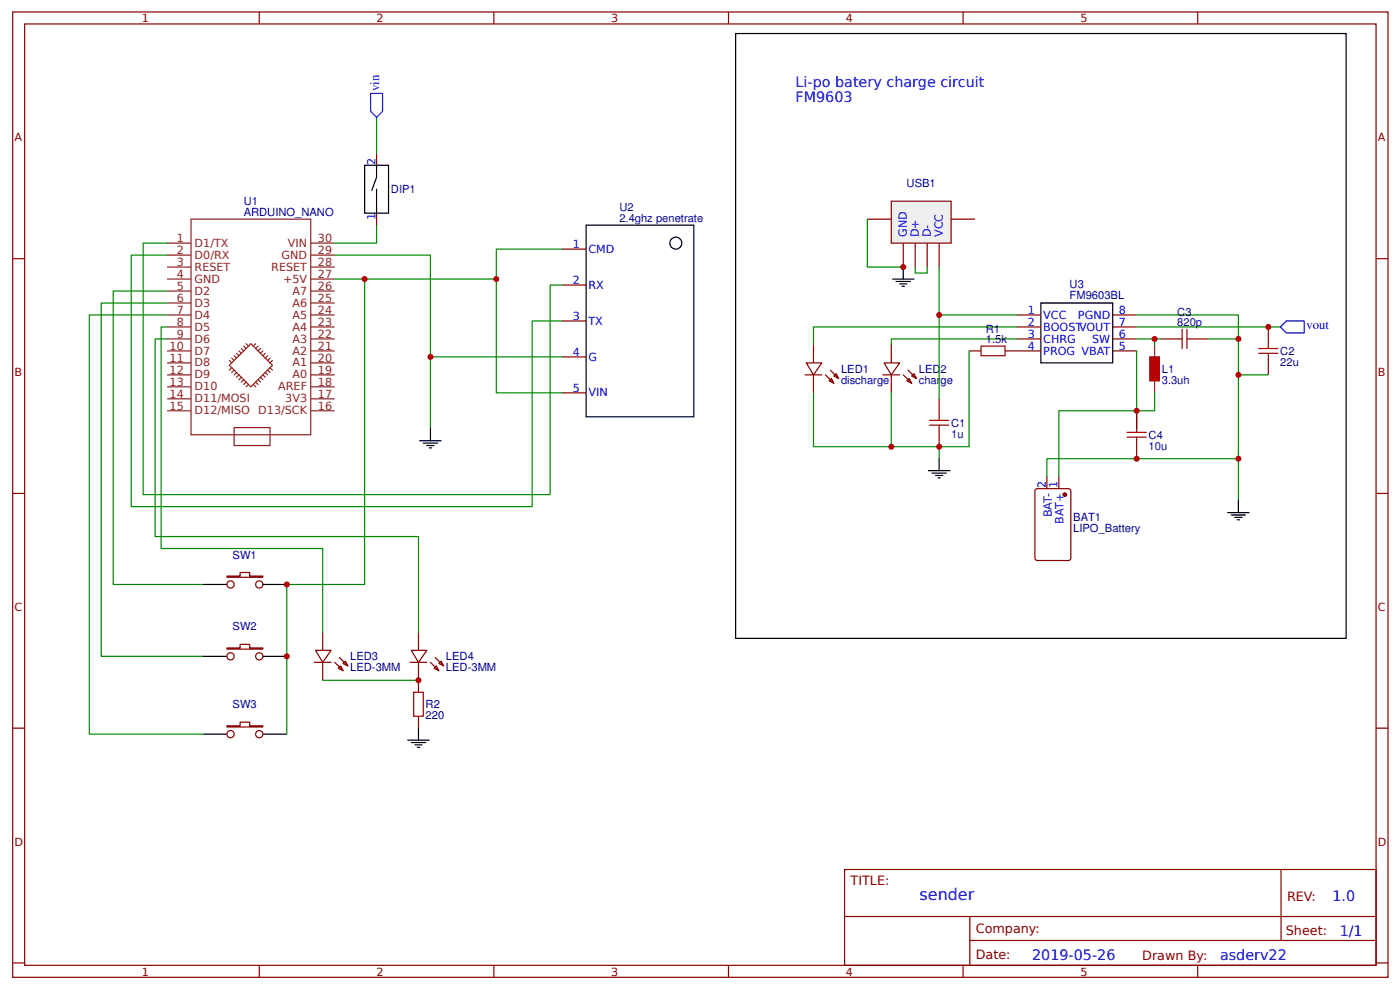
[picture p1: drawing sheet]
<svg xmlns="http://www.w3.org/2000/svg" width="309mm" height="219mm" viewBox="0 0 309 219" stroke-linecap="round" stroke-linejoin="round" font-family="sans-serif">
<g fill="none" stroke="#800" stroke-width=".26">
<path d="M2.8 2.6h304v213.3h-304zM5.5 5.3h298.7v208h-298.7zM57.3 2.6v2.7M109.2 2.6v2.7M161 2.6v2.7M212.9 2.6v2.7M264.7 2.6v2.7M2.8 57.1h2.7M124.2 55h5.3M304.2 57.1h2.6M124.2 63h5.3M124.2 70.9h5.3"/>
<path d="M124.2 78.8h5.3M224.8 69.6h5.3M224.8 72.2h5.3M224.8 74.9h5.3M224.8 77.5h5.3M246 69.6h5.2M246 72.2h5.2M246 74.9h5.2M246 77.5h5.2M124.2 86.8h5.3M2.8 109h2.7M304.2 109h2.6"/>
<path d="M2.8 160.9h2.7M304.2 160.9h2.6M186.7 192.1h117.5v21.2h-117.5zM283.2 192.1v15.7M2.8 212.7h2.7M57.3 213.3v2.6M109.2 213.3v2.6M161 213.3v2.6M186.7 202.5h117.4M212.9 213.3v2.6M214.4 207.8h89.7M214.4 202.5v10.6"/>
<path d="M264.7 213.3v2.6M304.2 212.7h2.6"/>
</g>
<g fill="none" stroke="#8d2323" stroke-width=".26">
<path d="M36.9 59h5.3M36.9 56.4h5.3M36.9 53.7h5.3M42.2 48.4h26.5v47.6h-26.5zM68.7 59h5.3M68.7 56.4h5.3M68.7 53.7h5.3M36.9 77.5h5.3M36.9 74.9h5.3M36.9 72.2h5.3M36.9 69.6h5.3M36.9 66.9h5.3"/>
<path d="M36.9 64.3h5.3M36.9 61.6h5.3M50.7 79.6l.5 .6M51.2 79.1l.6 .5M51.8 78.6l.5 .5M52.3 78.1l.5 .5M52.8 77.5l.5 .6M53.3 77l.6 .5M53.9 76.5l.5 .5M54.4 75.9l.5 .6M56.5 75.9l-.5 .6M57 76.5l-.5 .5"/>
<path d="M57.6 77l-.6 .5M58.1 77.5l-.5 .6M58.6 78.1l-.5 .5M59.2 78.6l-.6 .5M59.7 79.1l-.5 .5M60.2 79.6l-.5 .6M68.7 77.5h5.3M68.7 74.9h5.3M68.7 72.2h5.3M68.7 69.6h5.3M68.7 66.9h5.3M68.7 64.3h5.3"/>
<path d="M68.7 61.6h5.3M36.9 88.1h5.3M36.9 85.5h5.3M36.9 82.8h5.3M36.9 80.2h5.3M36.9 90.8h5.3M50.7 80.7l4.8-4.8 4.7 4.8-4.7 4.8zM51.2 81.2l-.5 .6M51.8 94.5h7.9v3.9h-7.9zM51.8 81.8l-.6 .5M52.3 82.3l-.5 .5M52.8 82.8l-.5 .5"/>
<path d="M53.3 83.3l-.5 .6M53.9 83.9l-.6 .5M54.4 84.4l-.5 .5M54.9 84.9l-.5 .6M56 84.9l.5 .6M56.5 84.4l.5 .5M57 83.9l.6 .5M57.6 83.3l.5 .6M58.1 82.8l.5 .5M58.6 82.3l.6 .5M59.2 81.8l.5 .5M59.7 81.2l.5 .6"/>
<path d="M68.7 88.1h5.3M68.7 85.5h5.3M68.7 82.8h5.3M68.7 80.2h5.3M68.7 90.8h5.3"/>
</g>
<g fill="none" stroke="#000" stroke-width=".26">
<path d="M129.5 49.7h23.9v42.4h-23.9zM230.1 66.9h15.9v13.3h-15.9z"/>
<circle cx="149.4" cy="53.7" r="1.32"/>
</g>
<path d="M197 44.4h13.2v9.3h-13.2z" fill="#efefef" stroke="#800" stroke-width=".26"/>
<g fill="none" stroke="#800" stroke-width=".26">
<path d="M83.2 33.9v2.6M83.2 47.1v2.6M191.7 48.4h5.3M199.7 53.7v5.3M202.3 53.7v5.3M204.9 53.7v5.3M207.6 53.7v5.3M210.2 48.4h5.3M179.8 76.2v4M197 76.2v4M214.2 77.5h2.7M222.1 77.5h2.7"/>
<path d="M256.5 74.9h2.7M264.5 74.9h2.6M280.4 72.2v2.7M178 82.8h3.7M178.2 80.2h3.5l-1.9 2.6zM179.8 82.8v4M182.5 82.8l1.8 1.9M183.3 84.1l.5-.5 .5 1.1zM183.5 81.8l1.9 1.8M184.3 83.1l.5-.6 .6 1.1zM195.2 82.8h3.7M195.4 80.2h3.5l-1.9 2.6z"/>
<path d="M197 82.8v4M199.7 82.8l1.8 1.9M200.4 84.1l.6-.5 .5 1.1zM200.7 81.8l1.9 1.8M201.5 83.1l.5-.6 .6 1.1zM207.6 88.1v2.7M207.6 96v2.7M251.2 90.8v2.6M251.2 98.7v2.6M280.4 80.2v2.6M228.8 108.2l.5-.3h6.9l.4 .3 .1 15.1-.3 .5h-7.1l-.5-.2zM231.4 105.3v2.6"/>
<path d="M234.1 105.3v2.6M50.2 127.3h2.9v-.8h2.1v.8h2.9v.2h-7.9zM71.3 139.7v4M92.5 139.7v4M50.2 143.1h2.9v-.8h2.1v.8h2.9v.3h-7.9zM69.5 146.3h3.7M69.7 143.7h3.5l-1.9 2.6zM71.3 146.3v4M74 146.3l1.8 1.9M74.8 147.6l.5-.5 .5 1.1zM75 145.3l1.9 1.8M75.8 146.6l.6-.6 .5 1.1z"/>
<path d="M90.6 146.3h3.8M90.9 143.7h3.5l-1.9 2.6zM92.5 146.3v6.6M92.5 158.2v2.7M95.1 146.3l1.9 1.9M95.9 147.6l.6-.5 .5 1.1zM96.2 145.3l1.9 1.8M97 146.6l.5-.6 .6 1.1zM50.2 160.3h2.9v-.8h2.1v.8h2.9v.3h-7.9z"/>
<circle cx="51" cy="129.1" r=".8"/>
<circle cx="57.3" cy="129.1" r=".8"/>
<circle cx="51" cy="145" r=".8"/>
<circle cx="57.3" cy="145" r=".8"/>
<circle cx="51" cy="162.2" r=".8"/>
<circle cx="57.3" cy="162.2" r=".8"/>
</g>
<g fill="none" stroke="#a00000" stroke-width=".26">
<path d="M216.9 76.5h5.2v2.1h-5.2zM259.2 74.9h2.1M261.3 72.8v4.2M262.4 72.8v4.2M262.4 74.9h2.1M278.2 78.1h4.3M278.2 77h4.3M280.4 74.9v2.1M280.4 78.1v2.1M205.5 93.9h4.2M205.5 92.9h4.2M207.6 90.8v2.1"/>
<path d="M207.6 93.9v2.1M249.1 96.6h4.3M249.1 95.5h4.3M251.2 93.4v2.1M251.2 96.6v2.1M91.4 152.9h2.2v5.3h-2.2z"/>
</g>
<g fill="none" stroke="#080" stroke-width=".26">
<path d="M83.2 25.9v8M36.9 53.7h-5.3v55.6h90v-46.3h2.6M36.9 56.4h-7.9v55.5h88.6v-41h6.6M74 56.4h21.1v38.3M83.2 49.7v4h-9.2M124.2 55h-14.5v6.6h-35.7M191.7 48.4v10.6h8M202.3 59v1.3h2.6v-1.3M207.6 59v29.1M36.9 64.3h-11.9v64.8h19.9M36.9 66.9h-14.5v78.1h22.5M36.9 69.6h-17.2v92.6h25.2"/>
<path d="M36.9 72.2h-1.3v49h35.7v18.5M36.9 74.9h-2.6v43.6h58.2v21.2M80.6 61.6v67.5h-17.2v33.1M95.1 78.8h29.1M109.7 61.6v25.2h14.5M207.6 69.6h17.2M214.2 77.5v21.2h-6.6M224.8 72.2h-45v4M224.8 74.9h-27.8v1.3M251.2 69.6h22.5v41M251.2 72.2h31.8M251.2 74.9h5.3"/>
<path d="M251.2 77.5v17.2M255.2 74.9v1.3M267.1 74.9h6.6M179.8 86.8v11.9h27.8v2.6M197 86.8v11.9M255.2 86.8v4h-21.1v14.5M273.7 82.8h6.7M273.7 101.3h-42.3v4M71.3 150.3h21.2"/>
</g>
<g fill="none" stroke="#000" stroke-width=".26">
<path d="M162.6 7.4h135v133.6h-135zM80.6 36.5h5.3v10.6h-5.3zM83.2 36.5v2.7l-1 2.9M83.2 41.8v5.3M199.7 59v2.6M197.3 61.6h4.7M198.1 62.2h3.1M198.9 62.7h1.5M199.4 63.2h.5M92.8 97.4h4.7M93.6 97.9h3.1M94.4 98.4h1.5"/>
<path d="M94.9 99h.5M95.1 94.7v2.7M205.2 104h4.8M206 104.5h3.2M206.8 105h1.6M207.3 105.6h.6M207.6 101.3v2.7M271.4 113.2h4.7M272.2 113.8h3.1M272.9 114.3h1.6M273.5 114.8h.5M273.7 110.6v2.6"/>
<path d="M44.9 129.1h5.3M58.1 129.1h5.3M44.9 145h5.3M58.1 145h5.3M44.9 162.2h5.3M58.1 162.2h5.3M90.1 163.5h4.8M90.9 164h3.2M91.7 164.6h1.6M92.2 165.1h.6M92.5 160.9v2.6"/>
</g>
<path d="M255.2 76.2v2.6M255.2 84.1v2.7" fill="none" stroke="#8d2323" stroke-width=".26"/>
<path d="M254.2 78.8h2.1v5.3h-2.1z" fill="#a00000" stroke="#a00000" stroke-width=".26"/>
<circle cx="235.4" cy="109.3" r=".4" fill="#800" stroke="#800" stroke-width=".26"/>
<path d="M81.9 20.6h2.7v4l-1.4 1.3-1.3-1.3zM283 72.2l1.3-1.3h4v2.7h-4z" fill="none" stroke="#00f" stroke-width=".26"/>
<g fill="#c00">
<circle cx="63.4" cy="145" r=".66"/>
<circle cx="63.4" cy="129.1" r=".66"/>
<circle cx="95.1" cy="78.8" r=".66"/>
<circle cx="255.2" cy="74.9" r=".66"/>
<circle cx="280.4" cy="72.2" r=".66"/>
<circle cx="197" cy="98.7" r=".66"/>
<circle cx="207.6" cy="98.7" r=".66"/>
<circle cx="207.6" cy="69.6" r=".66"/>
<circle cx="273.7" cy="82.8" r=".66"/>
<circle cx="273.7" cy="74.9" r=".66"/>
<circle cx="251.2" cy="90.8" r=".66"/>
<circle cx="273.7" cy="101.3" r=".66"/>
<circle cx="251.2" cy="101.3" r=".66"/>
<circle cx="199.7" cy="59" r=".66"/>
<circle cx="109.7" cy="61.6" r=".66"/>
<circle cx="80.6" cy="61.6" r=".66"/>
<circle cx="92.5" cy="150.3" r=".66"/>
</g>
<text font-size="3.5" fill="#00f" x="203.3" y="198.9">sender</text>
<g font-size="3.2" fill="#00f">
<text x="175.8" y="19.3">Li-po batery charge circuit</text>
<text x="175.8" y="22.5">FM9603</text>
<text x="294.5" y="199">1.0</text>
<text x="296.1" y="206.8">1/1</text>
<text x="228.1" y="212.1">2019-05-26</text>
<text x="269.7" y="212">asderv22</text>
</g>
<g font-size="2.8" fill="#00f">
<text x="83.8" y="20.2" transform="rotate(-90 83.8 20.2)">vin</text>
<text x="288.8" y="72.8">vout</text>
</g>
<g font-size="2.8" fill="#800">
<text x="188" y="195.5">TITLE:</text>
<text x="284.5" y="199">REV:</text>
<text x="215.7" y="206.2">Company:</text>
<text x="284.2" y="206.6">Sheet:</text>
<text x="215.7" y="211.9">Date:</text>
<text x="252.5" y="212">Drawn By:</text>
</g>
<g font-size="2.5" fill="#800">
<text x="31.4" y="4.9">1</text>
<text x="83.2" y="4.9">2</text>
<text x="135.1" y="4.9">3</text>
<text x="187" y="4.9">4</text>
<text x="238.8" y="4.9">5</text>
<text x="3.2" y="31.2">A</text>
<text x="304.6" y="31.2">A</text>
<text x="3.2" y="83.1">B</text>
<text x="304.6" y="83.1">B</text>
<text x="3.2" y="134.9">C</text>
<text x="304.6" y="134.9">C</text>
<text x="3.2" y="186.8">D</text>
<text x="304.6" y="186.8">D</text>
<text x="31.4" y="215.5">1</text>
<text x="83.2" y="215.5">2</text>
<text x="135.1" y="215.5">3</text>
<text x="187" y="215.5">4</text>
<text x="238.8" y="215.5">5</text>
</g>
<g font-size="2.5" fill="#00f">
<text x="83" y="36.5" transform="rotate(-90 83 36.5)">2</text>
<text x="83" y="48.7" transform="rotate(-90 83 48.7)">1</text>
<text x="200.4" y="52.4" transform="rotate(-90 200.4 52.4)">GND</text>
<text x="203.1" y="52.4" transform="rotate(-90 203.1 52.4)">D+</text>
<text x="205.7" y="52.4" transform="rotate(-90 205.7 52.4)">D-</text>
<text x="208.4" y="52.4" transform="rotate(-90 208.4 52.4)">VCC</text>
<text x="126.6" y="54.8">1</text>
<text x="130.1" y="55.8">CMD</text>
<text x="126.6" y="62.7">2</text>
<text x="130.1" y="63.8">RX</text>
<text x="126.6" y="70.6">3</text>
<text x="130.1" y="71.7">TX</text>
<text x="227.2" y="69.3">1</text>
<text x="227.2" y="72">2</text>
<text x="230.6" y="70.4">VCC</text>
<text x="238.3" y="70.4">PGND</text>
<text x="247.3" y="72">7</text>
<text x="247.3" y="69.3">8</text>
<text x="227.2" y="74.6">3</text>
<text x="227.2" y="77.3">4</text>
<text x="230.6" y="73">BOOSTVOUT</text>
<text x="230.6" y="75.7">CHRG</text>
<text x="241.4" y="75.7">SW</text>
<text x="247.3" y="77.3">5</text>
<text x="247.3" y="74.6">6</text>
<text x="126.6" y="78.6">4</text>
<text x="130.1" y="79.6">G</text>
<text x="230.6" y="78.3">PROG VBAT</text>
<text x="126.6" y="86.5">5</text>
<text x="130.1" y="87.6">VIN</text>
<text x="231.1" y="107.8" transform="rotate(-90 231.1 107.8)">2</text>
<text x="233.8" y="107.8" transform="rotate(-90 233.8 107.8)">1</text>
<text x="232.5" y="114.3" transform="rotate(-90 232.5 114.3)">BAT-</text>
<text x="235.1" y="115.7" transform="rotate(-90 235.1 115.7)">BAT+</text>
</g>
<g font-size="2.5" fill="#000080">
<text x="200.4" y="41.2">USB1</text>
<text x="53.9" y="47.6">ARDUINO_NANO</text>
<text x="53.9" y="45.2">U1</text>
<text x="86.4" y="42.6">DIP1</text>
<text x="136.9" y="46.7">U2</text>
<text x="136.9" y="48.9">2.4ghz penetrate</text>
<text x="236.4" y="63.7">U3</text>
<text x="236.4" y="66.1">FM9603BL</text>
<text x="260.2" y="72">820p</text>
<text x="260.2" y="69.8">C3</text>
<text x="217.9" y="75.7">1.5k</text>
<text x="217.9" y="73.5">R1</text>
<text x="185.9" y="82.3">LED1</text>
<text x="203.1" y="82.3">LED2</text>
<text x="256.8" y="82.3">L1</text>
<text x="283" y="80.8">22u</text>
<text x="283" y="78.4">C2</text>
<text x="185.9" y="84.8">discharge</text>
<text x="203.1" y="84.8">charge</text>
<text x="256.8" y="84.8">3.3uh</text>
<text x="210.2" y="94.2">C1</text>
<text x="210.2" y="96.7">1u</text>
<text x="253.9" y="99.3">10u</text>
<text x="253.9" y="96.9">C4</text>
<text x="237.2" y="117.6">LIPO_Battery</text>
<text x="237.2" y="115.1">BAT1</text>
<text x="51.4" y="123.4">SW1</text>
<text x="51.4" y="139.3">SW2</text>
<text x="77.4" y="148.2">LED-3MM</text>
<text x="77.4" y="145.9">LED3</text>
<text x="98.6" y="148.2">LED-3MM</text>
<text x="98.6" y="145.9">LED4</text>
<text x="51.4" y="156.5">SW3</text>
<text x="94.1" y="158.8">220</text>
<text x="94.1" y="156.5">R2</text>
</g>
<g font-size="2.5" fill="#8d2323">
<text x="39.1" y="53.4">1</text>
<text x="70.3" y="53.4">30</text>
<text x="39.1" y="58.7">3</text>
<text x="39.1" y="56.1">2</text>
<text x="43" y="59.8">RESET</text>
<text x="43" y="57.2">D0/RX</text>
<text x="43" y="54.5">D1/TX</text>
<text x="60" y="59.8">RESET</text>
<text x="62.2" y="57.2">GND</text>
<text x="63.6" y="54.5">VIN</text>
<text x="70.3" y="56.1">29</text>
<text x="70.3" y="58.7">28</text>
<text x="39.1" y="64">5</text>
<text x="39.1" y="61.4">4</text>
<text x="43" y="65.1">D2</text>
<text x="43" y="62.4">GND</text>
<text x="62.6" y="62.4">+5V</text>
<text x="64.6" y="65.1">A7</text>
<text x="70.3" y="61.4">27</text>
<text x="70.3" y="64">26</text>
<text x="39.1" y="72">8</text>
<text x="39.1" y="69.3">7</text>
<text x="39.1" y="66.7">6</text>
<text x="43" y="70.4">D4</text>
<text x="43" y="67.7">D3</text>
<text x="64.6" y="67.7">A6</text>
<text x="64.6" y="70.4">A5</text>
<text x="70.3" y="66.7">25</text>
<text x="70.3" y="69.3">24</text>
<text x="70.3" y="72">23</text>
<text x="37.5" y="77.3">10</text>
<text x="39.1" y="74.6">9</text>
<text x="43" y="75.7">D6</text>
<text x="43" y="73">D5</text>
<text x="64.6" y="73">A4</text>
<text x="64.6" y="75.7">A3</text>
<text x="70.3" y="74.6">22</text>
<text x="70.3" y="77.3">21</text>
<text x="37.5" y="82.6">12</text>
<text x="37.5" y="79.9">11</text>
<text x="43" y="83.6">D9</text>
<text x="43" y="81">D8</text>
<text x="43" y="78.3">D7</text>
<text x="64.6" y="78.3">A2</text>
<text x="64.6" y="81">A1</text>
<text x="64.6" y="83.6">A0</text>
<text x="70.3" y="79.9">20</text>
<text x="70.3" y="82.6">19</text>
<text x="37.5" y="87.8">14</text>
<text x="37.5" y="85.2">13</text>
<text x="43" y="88.9">D11/MOSI</text>
<text x="43" y="86.3">D10</text>
<text x="61.5" y="86.3">AREF</text>
<text x="63.1" y="88.9">3V3</text>
<text x="70.3" y="85.2">18</text>
<text x="70.3" y="87.8">17</text>
<text x="37.5" y="90.5">15</text>
<text x="43" y="91.5">D12/MISO</text>
<text x="57.1" y="91.5">D13/SCK</text>
<text x="70.3" y="90.5">16</text>
</g>
</svg>
